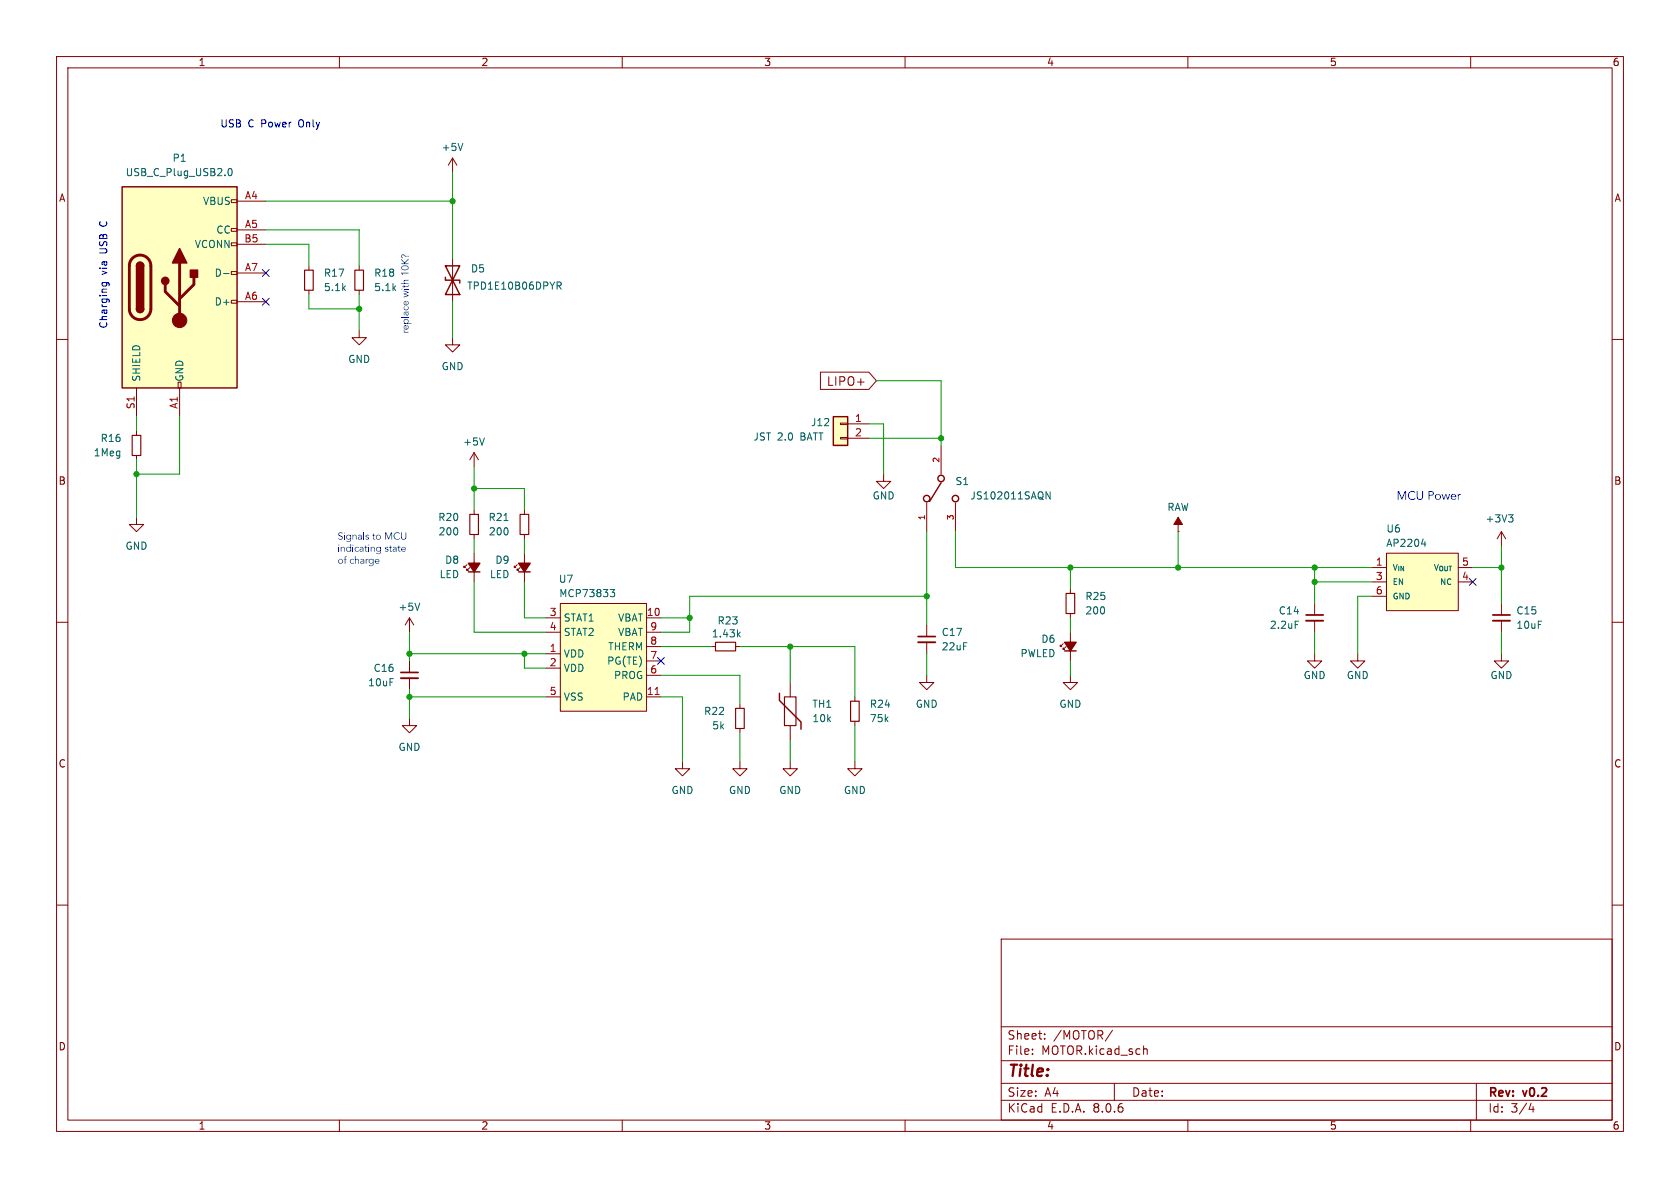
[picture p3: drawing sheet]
<svg xmlns="http://www.w3.org/2000/svg" width="297mm" height="210mm" viewBox="0 0 297 210" stroke-linecap="round" stroke-linejoin="round" font-family="sans-serif">
<g fill="none" stroke="#840000" stroke-width=".18">
<path d="M10 10h277v190h-277zM12 12h273v186h-273zM60 10v2M110 10v2M160 10v2M210 10v2M260 10v2M10 60h2M285 60h2M10 110h2M285 110h2M10 160h2"/>
<path d="M285 160h2M177 166h108v32h-108zM60 198v2M110 198v2M160 198v2M177 194.5h108M177 191.5h108M177 187.5h108M177 181.5h108M182.5 186.3v.1M182.5 185.5v.1M184.7 183.6v.1"/>
<path d="M184.7 182.8v.1M196.7 182.1l-1.3 2M197 191.5v3M202.2 185.5h.5l.1 .9M210 198v2M260 198v2M261 191.5v6.5M270.7 195l-.4 1.1h.9M271 195.6v1"/>
</g>
<path d="M147.3 73.7h2.6v5h-2.6z" fill="#ffffc2"/>
<path d="M148.6 77.3h1.3v.3h-1.3zM148.6 74.8h1.3v.3h-1.3zM149.9 74.9h3.8M149.9 77.5h3.8M83.8 80v2.6M83.8 90.2v.7M83.8 94.5v.8M83.8 80l-.7 1.3M83.8 80l.8 1.3M163.8 110.5v2M163.8 113.5v2.1" fill="none" stroke="#840000" stroke-width=".18"/>
<path d="M147.3 73.7h2.6v5h-2.6z" fill="none" stroke="#840000" stroke-width=".25"/>
<path d="M83.1 90.9h1.5v3.6h-1.5z" fill="none" stroke="#840000" stroke-width=".2"/>
<path d="M162.3 113.5h3.1" fill="none" stroke="#840000" stroke-width=".33"/>
<path d="M162.3 112.5h3.1" fill="none" stroke="#840000" stroke-width=".3"/>
<path d="M85.6 77.4l-.4 1.3" fill="none" stroke="#006464" stroke-width=".18"/>
<path d="M245.1 97.8h12.7v10.2h-12.7z" fill="#ffffc2"/>
<g fill="none" stroke="#840000" stroke-width=".18">
<path d="M80 27.9l-.8 1.3M80 27.9v2.6M80 27.9l.8 1.3M80 59.7v1.3h1.3l-1.3 1.2-1.3-1.2h1.3M80 45.7v7.6M166.4 78.7v5.1M82.5 99.8l-.5 .5v-.2v.2h.3M83.8 97.8v5.1M91.4 99.8l-.5 .5v-.2v.2h.3M92.7 90.2v.7M92.7 94.5v.8M92.7 97.8v5.1"/>
<path d="M156.2 83.8v1.3h-1.3l1.3 1.3 1.3-1.3h-1.3M163.8 88.9v5.1M168.9 88.9v5.1M208.3 94h.1M208.3 91.4v2.6M245.1 97.8h12.7v10.2h-12.7zM265.4 94l-.7 1.3M265.4 94v2.5M265.4 94l.8 1.3M72.4 109.2l-.8 1.3M72.4 109.2v2.6M72.4 116.8v2.1"/>
<path d="M72.4 119.9v2M72.4 109.2l.8 1.3M83.1 100.3l-.6 .5v-.2v.2h.3M91.9 100.3l-.5 .5v-.2v.2h.3M125.7 114.3h.8M130 114.3h.8M163.8 119.4v1.3h1.3l-1.3 1.2-1.2-1.2h1.2M188 113.8l-.5 .5v-.3v.3h.2M188.5 114.3l-.5 .5v-.2v.2h.2M189.2 119.4v1.3h1.3l-1.3 1.2-1.2-1.2h1.2M189.2 104.1v.8M189.2 108.5v.7"/>
<path d="M189.2 111.8v5M232.4 115.6v1.2h1.3l-1.3 1.3-1.3-1.3h1.3M232.4 106.7v2M232.4 109.7v2.1M240 115.6v1.2h1.3l-1.3 1.3-1.2-1.3h1.2M242.6 100.3h2.5M242.6 102.9h2.5M242.6 105.4h2.5M257.8 100.3h2.5M257.8 102.9h2.5M265.4 115.6v1.2h1.3l-1.3 1.3-1.2-1.3h1.2M265.4 106.7v2"/>
<path d="M265.4 109.7v2.1M72.4 127v1.3h1.3l-1.3 1.2-1.3-1.2h1.3M120.6 134.6v1.3h1.3l-1.3 1.3-1.2-1.3h1.2M130.8 134.6v1.3h1.3l-1.3 1.3-1.3-1.3h1.3M130.8 124.5v.7M130.8 128.8v.7M139.7 134.6v1.3h1.3l-1.3 1.3-1.3-1.3h1.3M139.7 120.7v2.5M139.7 128.3v2.5M151.1 134.6v1.3h1.3l-1.3 1.3-1.2-1.3h1.2M151.1 123.2v.8M151.1 127.5v.8"/>
</g>
<g fill="none" stroke="#006464" stroke-width=".18">
<path d="M81.8 25.3l-.4 1.3M98.5 49.9h.5l.2 .2-.1 .4h-.6M98.8 50.5l.4 .6M89.1 92h.7M185.7 86.9v1.3l-.8-1.3v1.3M251.3 96.2h.8M251.9 95.7v.9M266.7 91h.8l-.4 .5M267.2 91.5l.3 .2v.3l-.3 .3M74.2 106.6l-.4 1.3M130.5 112.1l.4 .5M130.9 111.7l-.5 .5"/>
<path d="M229 109.8h.6"/>
</g>
<g fill="none" stroke="#840000" stroke-width=".25">
<path d="M78.7 49v.5h2.6v.5M78.7 47h2.6l-1.3 2.5zM80 49.5l1.3 2.6h-2.6zM166.4 85.3l-2.1 3.3M82.8 101.1h2M91.7 101.1h2M188.2 115.1h2M137.8 122.6v1.2l3.8 3.8v1.3"/>
<circle cx="163.8" cy="88.1" r=".57"/>
<circle cx="166.4" cy="84.6" r=".57"/>
<circle cx="168.9" cy="88.1" r=".57"/>
</g>
<g fill="#840000" stroke="#840000" stroke-width=".25">
<path d="M188.2 113.5h2l-1 1.6z"/>
<path d="M82.8 99.6h2l-1 1.5z"/>
<path d="M91.7 99.6h2l-1 1.5z"/>
</g>
<path d="M91.9 90.9h1.6v3.6h-1.6zM126.5 113.5h3.5v1.6h-3.5zM188.5 104.9h1.5v3.6h-1.5zM130 125.2h1.6v3.6h-1.6zM138.7 123.2h2v5.1h-2zM150.4 124h1.5v3.5h-1.5z" fill="none" stroke="#840000" stroke-width=".2"/>
<path d="M70.9 119.9h3M230.9 109.7h3M263.9 109.7h3.1" fill="none" stroke="#840000" stroke-width=".33"/>
<path d="M70.9 118.9h3M230.9 108.7h3M263.9 108.7h3.1" fill="none" stroke="#840000" stroke-width=".3"/>
<path d="M208.3 91.4l.7 1.3h-1.5z" fill="#840000" stroke="#840000" stroke-width=".18"/>
<path d="M99.1 106.7h15.2v19h-15.2z" fill="#ffffc2"/>
<path d="M96.5 115.6h2.6M96.5 109.2h2.6M96.5 118.1h2.6M96.5 111.8h2.6M99.1 106.7h15.2v19h-15.2zM114.3 109.2h2.5M114.3 111.8h2.5M114.3 119.4h2.5M114.3 116.8h2.5M114.3 114.3h2.5M96.5 123.2h2.6M114.3 123.2h2.5" fill="none" stroke="#840000" stroke-width=".18"/>
<path d="M115.8 122.8h.7" fill="none" stroke="#a90000" stroke-width=".18"/>
<path d="M107.9 104.2h.8l-.5 .5 .4 .1 .1 .4-.3 .3h-.3" fill="none" stroke="#006464" stroke-width=".18"/>
<path d="M21.6 33h20.3v35.6h-20.3z" fill="#ffffc2"/>
<g fill="none" stroke="#840000" stroke-width=".18">
<path d="M40.9 35.3h1v.5h-1zM41.9 35.6h5.1M40.9 53.1h1v.5h-1zM40.9 48h1v.5h-1zM40.9 42.9h1v.5h-1zM40.9 40.4h1v.5h-1zM41.9 40.6h5.1M41.9 53.3h5.1M41.9 48.3h5.1M41.9 43.2h5.1M54.6 47v.8M54.6 51.3v.8"/>
<path d="M63.5 58.4v1.3h1.3l-1.3 1.3-1.3-1.3h1.3M63.5 47v.8M63.5 51.3v.8M24.1 68.6v5.1M24.1 76.2v.8M31.5 67.6h.5v1h-.5zM31.7 68.6v5.1M145 65.8h8.6l1.3 1.5-1.3 1.5h-8.6zM24.1 91.4v1.3h1.3l-1.3 1.3-1.2-1.3h1.2M24.1 80.5v.8"/>
</g>
<path d="M21.6 33h20.3v35.6h-20.3zM24.1 54.6a.64 .64 0 0 0 .7 .6 .64 .64 0 0 0 .6-.6M24.1 47a.64 .64 0 0 1 .7-.6 .64 .64 0 0 1 .6 .6" fill="none" stroke="#840000" stroke-width=".25"/>
<path d="M23.4 45.7a1.9 1.9 0 0 1 2.1-.5 1.9 1.9 0 0 1 1.2 1.8v7.6a1.91 1.91 0 0 1-1.9 1.9 1.91 1.91 0 0 1-1.9-1.9v-7.8l.1-.6zM29.2 50.3v1.3l2.5 2.5M31.7 46.5v10.1M34.3 49v1.3l-2.6 2.5" fill="none" stroke="#840000" stroke-width=".51"/>
<g fill="#840000" stroke="#840000" stroke-width=".25">
<path d="M24.1 54.6h1.3a.64 .64 0 0 1-.6 .6 .64 .64 0 0 1-.7-.6z"/>
<path d="M24.1 47h1.3v7.6h-1.3z"/>
<path d="M24.3 46.5a.64 .64 0 0 1 .7-.1 .64 .64 0 0 1 .4 .6h-1.3z"/>
<path d="M31.7 43.9l1.3 2.6h-2.5z"/>
<path d="M33.7 47.8h1.2v1.2h-1.2z"/>
<circle cx="29.2" cy="49.7" r=".63"/>
</g>
<circle cx="31.7" cy="56.6" r="1.27" fill="#840000" stroke="#840000" stroke-width=".18"/>
<path d="M40.4 29.9l.2-.1a.68 .68 0 0 1 .4 .6 .68 .68 0 0 1-.4 .7l-.2-.2-.1-.3zM39.5 48.4h1" fill="none" stroke="#006464" stroke-width=".18"/>
<path d="M53.8 47.8h1.6v3.5h-1.6zM62.7 47.8h1.6v3.5h-1.6zM23.4 77h1.5v3.5h-1.5z" fill="none" stroke="#840000" stroke-width=".2"/>
<path d="M18 50h1.1l.2 .2-.1 .3M18.1 50l-.1 .3 .2 .2M18.8 50l.1 .3-.1 .2" fill="none" stroke="#0000c2" stroke-width=".18"/>
<g fill="none" stroke="#009600" stroke-width=".18">
<path d="M47 35.6h33M80 30.5v15.2M47 40.6h16.5v6.4M47 43.2h7.6v3.8M54.6 52.1v2.5h8.9M63.5 52.1v6.3M80 53.3v6.4M24.1 73.7v2.5M31.7 73.7v10.1h-7.6M153.7 74.9h2.5v8.9M153.7 77.5h12.7M154.9 67.3h11.5v11.4"/>
<path d="M24.1 81.3v10.1M83.8 82.6v7.6M83.8 95.3v2.5M83.8 86.4h8.9v3.8M92.7 95.3v2.5M163.8 94v16.5M168.9 94v6.3h73.7M208.3 94v6.3M265.4 96.5v10.2M72.4 115.6h24.1M72.4 111.8v5M83.8 102.9v8.9h12.7"/>
<path d="M92.7 102.9v6.3h3.8M92.7 115.6v2.5h3.8M116.8 109.2h5.1M116.8 114.3h8.9M116.8 119.4h14v5.1M130.8 114.3h20.3v8.9M139.7 114.3v6.4M163.8 105.4h-41.9v6.4h-5.1M163.8 115.6v3.8M189.2 100.3v3.8M189.2 109.2v2.6M189.2 116.8v2.6"/>
<path d="M232.4 100.3v6.4M232.4 111.8v3.8M232.4 102.9h10.2M242.6 105.4h-2.6v10.2M260.3 100.3h5.1M265.4 111.8v3.8M72.4 121.9v5.1M72.4 123.2h24.1M116.8 123.2h3.8v11.4M130.8 129.5v5.1M139.7 130.8v3.8M151.1 128.3v6.3"/>
</g>
<path d="M46.4 52.7l1.2 1.2M46.4 47.7l1.2 1.2M47.6 52.7l-1.2 1.2M47.6 47.7l-1.2 1.2M116.2 116.2l1.2 1.2M117.4 116.2l-1.2 1.2M259.7 102.3l1.3 1.2M261 102.3l-1.3 1.2" fill="none" stroke="#000084" stroke-width=".18"/>
<g fill="#009600" stroke="#009600" stroke-width=".18">
<circle cx="232.4" cy="102.9" r=".46"/>
<circle cx="232.4" cy="100.3" r=".46"/>
<circle cx="265.4" cy="100.3" r=".46"/>
<circle cx="189.2" cy="100.3" r=".46"/>
<circle cx="208.3" cy="100.3" r=".46"/>
<circle cx="80" cy="35.6" r=".46"/>
<circle cx="24.1" cy="83.8" r=".46"/>
<circle cx="83.8" cy="86.4" r=".46"/>
<circle cx="63.5" cy="54.6" r=".46"/>
<circle cx="121.9" cy="109.2" r=".46"/>
<circle cx="72.4" cy="115.6" r=".46"/>
<circle cx="92.7" cy="115.6" r=".46"/>
<circle cx="72.4" cy="123.2" r=".46"/>
<circle cx="166.4" cy="77.5" r=".46"/>
<circle cx="139.7" cy="114.3" r=".46"/>
<circle cx="163.8" cy="105.4" r=".46"/>
</g>
<text font-size="2.8" fill="#840000" x="178" y="190.9">Title:</text>
<g font-size="2.1" fill="#840000">
<text x="146.1" y="68.4">LIPO+</text>
<text x="178" y="184">Sheet:</text>
<text x="186.2" y="184">/MOTOR/</text>
<text x="178" y="186.7">File:</text>
<text x="184.1" y="186.7">MOTOR.kicad_sch</text>
<text x="178" y="196.9">KiCad</text>
<text x="178" y="194.1">Size:</text>
<text x="184.7" y="194.1">A4</text>
<text x="185.7" y="196.9">E.D.A.</text>
<text x="193.3" y="196.9">8.0.6</text>
<text x="200" y="194.1">Date:</text>
<text x="263" y="194.3">Rev:</text>
<text x="263" y="196.9">Id:</text>
<text x="267.1" y="196.9">3/4</text>
<text x="269.4" y="194.3">v0.2</text>
</g>
<text font-size="2.1" fill="#0000c2" x="246.9" y="88.6">MCU Power</text>
<g font-size="1.8" fill="#840000">
<text x="35" y="11.9">1</text>
<text x="85" y="11.9">2</text>
<text x="135" y="11.9">3</text>
<text x="185" y="11.9">4</text>
<text x="235" y="11.9">5</text>
<text x="285" y="11.9">6</text>
<text x="10.3" y="35.9">A</text>
<text x="285.3" y="35.9">A</text>
<text x="10.3" y="85.9">B</text>
<text x="285.3" y="85.9">B</text>
<text x="10.3" y="135.9">C</text>
<text x="285.3" y="135.9">C</text>
<text x="10.3" y="185.9">D</text>
<text x="285.3" y="185.9">D</text>
<text x="35" y="199.9">1</text>
<text x="85" y="199.9">2</text>
<text x="135" y="199.9">3</text>
<text x="185" y="199.9">4</text>
<text x="235" y="199.9">5</text>
<text x="285" y="199.9">6</text>
</g>
<g font-size="1.8" fill="#0000c2">
<text x="38.9" y="22.6">USB</text>
<text x="43.8" y="22.6">C Power</text>
<text x="53.1" y="22.6">Only</text>
<text x="19" y="39.7" transform="rotate(-90 19 39.7)">C</text>
<text x="19" y="44.7" transform="rotate(-90 19 44.7)">USB</text>
<text x="19" y="48.6" transform="rotate(-90 19 48.6)">via</text>
<text x="19" y="58.2" transform="rotate(-90 19 58.2)">Charging</text>
<text x="72.4" y="58.9" transform="rotate(-90 72.4 58.9)">replace with 10K?</text>
<text x="59.7" y="95.6">Signalsto MCU</text>
<text x="59.7" y="97.7">indicating state</text>
<text x="59.7" y="99.9">of charge</text>
</g>
<g font-size="1.8" fill="#006464">
<text x="30.4" y="28.8">P1</text>
<text x="78" y="26.9">+5V</text>
<text x="22.1" y="31.3">USB_C_Plug_USB2.0</text>
<text x="35.8" y="36.4">VBUS</text>
<text x="38.2" y="41.5">CC</text>
<text x="34.3" y="44">VCONN</text>
<text x="37.8" y="49.1">D-</text>
<text x="57.2" y="51.7">5.1k</text>
<text x="57.2" y="49.1">R17</text>
<text x="66" y="51.7">5.1k</text>
<text x="66" y="49.1">R18</text>
<text x="82.5" y="51.4">TPD1E10B06DPYR</text>
<text x="83.2" y="48.4">D5</text>
<text x="37.8" y="54.2">D+</text>
<text x="61.5" y="64.4">GND</text>
<text x="78" y="65.6">GND</text>
<text x="25" y="67.6" transform="rotate(-90 25 67.6)">SHIELD</text>
<text x="32.6" y="67.6" transform="rotate(-90 32.6 67.6)">GND</text>
<text x="143.3" y="75.5">J12</text>
<text x="16.5" y="80.9">1Meg</text>
<text x="17.7" y="78.3">R16</text>
<text x="81.8" y="79">+5V</text>
<text x="133.1" y="78.1">JST 2.0</text>
<text x="141.6" y="78.1">BATT</text>
<text x="154.2" y="88.5">GND</text>
<text x="168.8" y="86">S1</text>
<text x="171.5" y="88.5">JS102011SAQN</text>
<text x="77.4" y="92.3">R20</text>
<text x="77.4" y="94.8">200</text>
<text x="86.3" y="92.3">R21</text>
<text x="86.3" y="94.8">200</text>
<text x="206.3" y="90.5">RAW</text>
<text x="245" y="94.3">U6</text>
<text x="262.5" y="92.6">+3V3</text>
<text x="22.1" y="97.4">GND</text>
<text x="78.6" y="99.9">D8</text>
<text x="87.5" y="99.9">D9</text>
<text x="245" y="96.9">AP2204</text>
<text x="77.6" y="102.4">LED</text>
<text x="86.5" y="102.4">LED</text>
<text x="98.7" y="103.2">U7</text>
<text x="98.8" y="105.8">MCP73833</text>
<text x="191.8" y="106.3">R25</text>
<text x="70.4" y="108.2">+5V</text>
<text x="99.6" y="110.1">STAT1</text>
<text x="99.6" y="112.6">STAT2</text>
<text x="109.2" y="110.1">VBAT</text>
<text x="109.2" y="112.6">VBAT</text>
<text x="125.7" y="112.9">1.43k</text>
<text x="126.8" y="110.6">R23</text>
<text x="166.4" y="112.6">C17</text>
<text x="184" y="113.8">D6</text>
<text x="191.8" y="108.8">200</text>
<text x="224.4" y="111.4">2.2uF</text>
<text x="226" y="108.8">C14</text>
<text x="268" y="108.8">C15</text>
<text x="268" y="111.4">10uF</text>
<text x="65.9" y="119">C16</text>
<text x="99.6" y="116.4">VDD</text>
<text x="99.6" y="119">VDD</text>
<text x="107.2" y="117.7">PG(TE)</text>
<text x="107.4" y="115.2">THERM</text>
<text x="166.4" y="115.2">22uF</text>
<text x="180.3" y="116.4">PWLED</text>
<text x="65" y="121.5">10uF</text>
<text x="99.6" y="124.1">VSS</text>
<text x="108.4" y="120.2">PROG</text>
<text x="110" y="124.1">PAD</text>
<text x="143.5" y="125.3">TH1</text>
<text x="153.7" y="125.3">R24</text>
<text x="161.8" y="125.3">GND</text>
<text x="187.2" y="125.3">GND</text>
<text x="230.4" y="120.2">GND</text>
<text x="238" y="120.2">GND</text>
<text x="263.4" y="120.2">GND</text>
<text x="124.4" y="126.6">R22</text>
<text x="125.8" y="129.1">5k</text>
<text x="143.5" y="127.9">10k</text>
<text x="153.7" y="127.9">75k</text>
<text x="70.4" y="132.9">GND</text>
<text x="118.6" y="140.6">GND</text>
<text x="128.8" y="140.6">GND</text>
<text x="137.7" y="140.6">GND</text>
<text x="149.1" y="140.6">GND</text>
</g>
<g font-size="1.8" fill="#a90000">
<text x="43.2" y="35.3">A4</text>
<text x="43.2" y="40.4">A5</text>
<text x="43.1" y="42.9">B5</text>
<text x="43.2" y="53.1">A6</text>
<text x="43.2" y="48">A7</text>
<text x="23.9" y="72.4" transform="rotate(-90 23.9 72.4)">S1</text>
<text x="31.5" y="72.4" transform="rotate(-90 31.5 72.4)">A1</text>
<text x="151.1" y="74.7">1</text>
<text x="151.1" y="77.2">2</text>
<text x="243.1" y="100.1">1</text>
<text x="258.4" y="100.1">5</text>
<text x="243.1" y="102.6">3</text>
<text x="243.1" y="105.2">6</text>
<text x="258.4" y="102.6">4</text>
<text x="97.1" y="109">3</text>
<text x="97.1" y="111.5">4</text>
<text x="114.3" y="109">10</text>
<text x="114.9" y="111.5">9</text>
<text x="97.1" y="115.3">1</text>
<text x="97.1" y="117.9">2</text>
<text x="114.9" y="119.1">6</text>
<text x="114.9" y="116.6">7</text>
<text x="114.9" y="114">8</text>
<text x="97.1" y="122.9">5</text>
<text x="114.3" y="122.9">11</text>
</g>
<g font-size="1.4" fill="#a90000">
<text x="166.1" y="81.9" transform="rotate(-90 166.1 81.9)">2</text>
<text x="163.6" y="92.1" transform="rotate(-90 163.6 92.1)">1</text>
<text x="168.7" y="92.1" transform="rotate(-90 168.7 92.1)">3</text>
</g>
<g font-size="1.4" fill="#006464">
<text x="246.1" y="101.1">V_{IN}</text>
<text x="253.3" y="101.1">V_{OUT}</text>
<text x="246.1" y="103.6">EN</text>
<text x="246.1" y="106.1">GND</text>
<text x="254.5" y="103.6">NC</text>
</g>
</svg>
